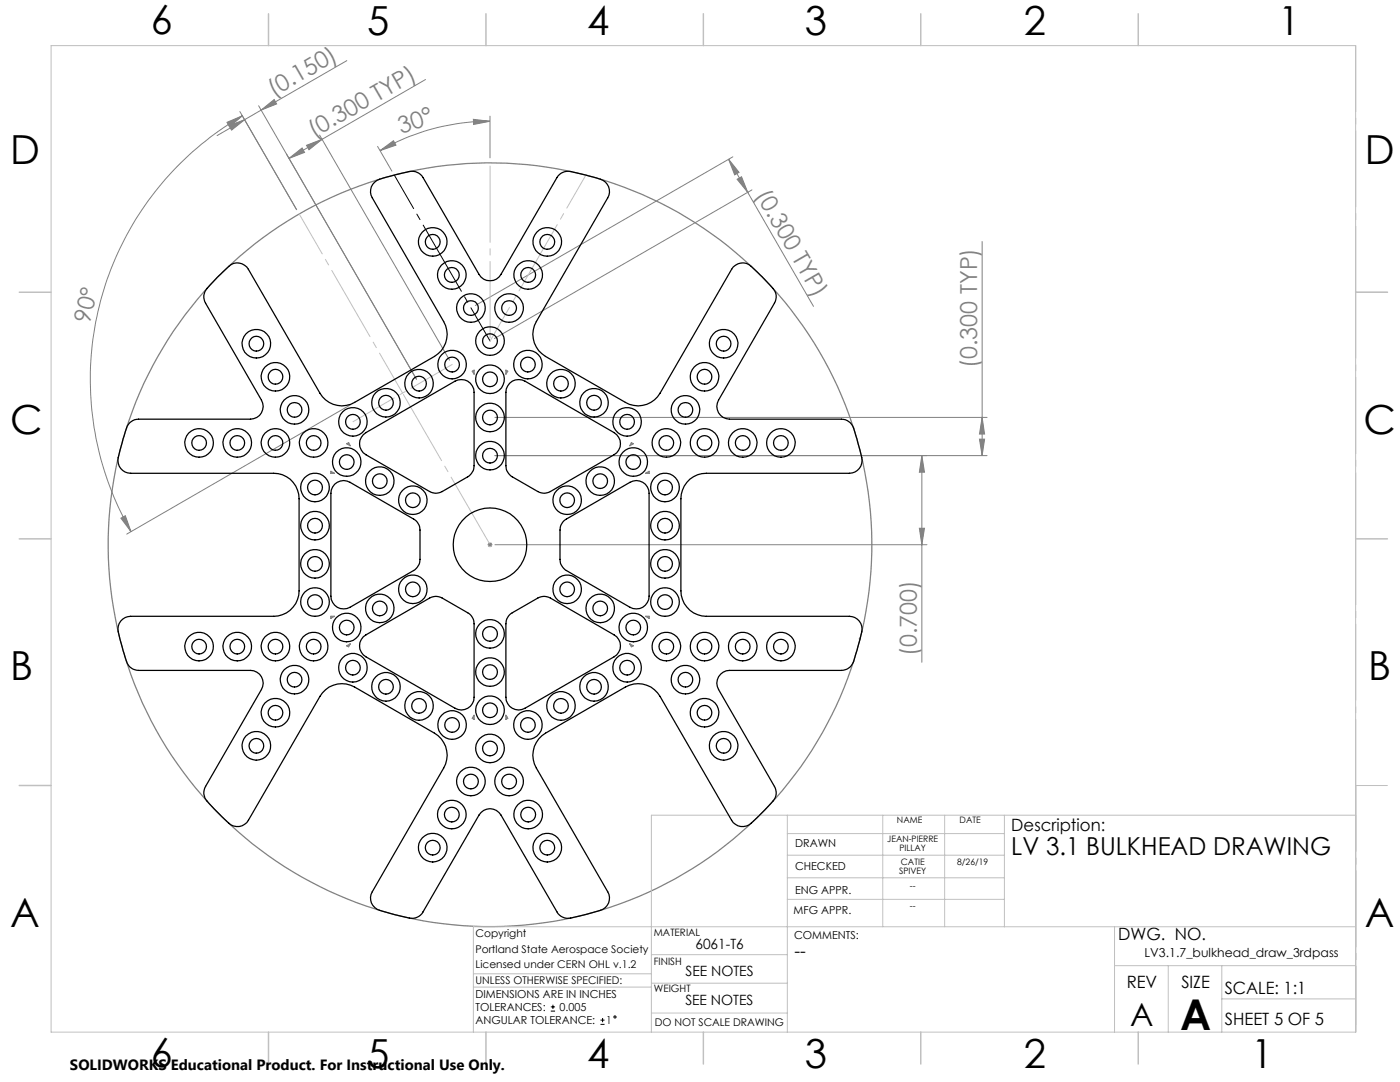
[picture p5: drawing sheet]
<svg xmlns="http://www.w3.org/2000/svg" width="279mm" height="216mm" viewBox="0 0 279 216" stroke-linecap="round" stroke-linejoin="round" font-family="sans-serif">
<g fill="none" stroke="#000" stroke-width=".2">
<path d="M109.9 201.8h.9M109.9 200.9h.9M110.3 200.5v.8M119.8 204.4h.9M119.8 203.6h.9M120.3 203.1v.9"/>
<circle cx="122.7" cy="202.9" r=".21"/>
</g>
<g fill="none" stroke="#808080" stroke-width=".2">
<path d="M69.2 12.1l-17.1 9.9M84.9 15.9l-20.6 11.9M45.3 24.4l3.1-1.3-2.6 2.2zM45.7 25.1l3.1-1.2-2.6 2.1zM47.9 22.3l11.3 19.5M48.4 23.1a60.8 60.8 0 0 0-22.3 83M48.8 23.9l-5.5 3.2M51.6 21.1l31.5 54.6M52.1 22l2.6-2.1 .5 .8zM52.1 22l-3.3 1.9M57.7 31.6l2.6-2.1 .5 .9zM61.2 29l3.1-1.2-2.6 2.1z"/>
<path d="M63.8 27l25.9 44.9M64.3 27.8l-6.6 3.8M75.4 29.2l2.8 4.9M75.8 30.1l2.7-2 .5 .9zM94.5 23.8l3.3 .4-3.3 .6zM97.8 24.2a43.8 43.8 0 0 0-22 5.9M97.8 23.2v8.3M145.4 31.8l2.1 2.6-.9 .5zM145.4 31.8l16.9 29.3M146.3 31.3l-51.4 29.7M147.1 35.8l.9-.5 1.2 3.1zM150.1 37.9l-51.4 29.7"/>
<path d="M196 48.2v42.7M69.9 80.8l-44.6 25.8M98.8 90.9h98.2M98.8 83.3h98.2M184 90.9l.5 3.3h-1zM184 90.9v41.3M195.5 87.6h1l-.5 3.3zM196 83.3l.5 3.3h-1zM24.1 103.4l.9-.5 1.1 3.2zM97.3 108.7h1M97.4 108.3l.7 .7M97.8 108.2v1"/>
<path d="M98.1 108.3l-.7 .7M98.8 108.7h86.2M183.5 105.4h1l-.5 3.3zM101 142.7l.3 .6"/>
</g>
<g fill="none" stroke="#808080" stroke-width=".25">
<path d="M94.3 74.1l.3-.2v.7zM101 73.9l.3 .2-.3 .5zM66 94.1l.7 .3h-.7zM69.2 88.5l.4-.2 .3 .6zM126 88.3l.4 .2-.7 .4zM128.9 94.4l.6-.3v.3zM66 123h.7l-.7 .4zM69.2 128.9l.7-.4-.3 .5zM125.7 128.5l.7 .4-.4 .1zM128.9 123h.6v.4zM94.6 142.7v.8l-.3-.2zM101 142.7l.3 .6-.3 .2z"/>
<circle cx="97.8" cy="108.7" r="76.2"/>
<circle cx="171.6" cy="127.4" r=".08"/>
</g>
<path d="M78.7 35l19.1 33" fill="none" stroke="#000" stroke-width=".2" stroke-dasharray="15.2 1.3 1.3 1.3" stroke-dashoffset="7.6"/>
<path d="M270.6 9.1v49.2M270.6 58.3v49.2M270.6 107.5v49.2M270.6 156.7v49.2" fill="none" stroke="#c0c0c0" stroke-width=".2" stroke-dasharray="15.2 1.3 1.3 1.3" stroke-dashoffset="2.1"/>
<path d="M90.2 72.7l-19.8 11.5" fill="none" stroke="#c0c0c0" stroke-width=".2" stroke-dasharray="15.2 1.3 1.3 1.3" stroke-dashoffset="5.7"/>
<path d="M97.8 108.7l-17.5-30.3" fill="none" stroke="#c0c0c0" stroke-width=".2" stroke-dasharray="15.2 1.3 1.3 1.3" stroke-dashoffset="-.3"/>
<path d="M97.8 68l19.2-33.2" fill="none" stroke="#c0c0c0" stroke-width=".2" stroke-dasharray="15.2 1.3 1.3 1.3" stroke-dashoffset="7.5"/>
<path d="M80.3 78.4l-20.6-35.7" fill="none" stroke="#c0c0c0" stroke-width=".2" stroke-dasharray="15.2 1.3 1.3 1.3" stroke-dashoffset="6"/>
<path d="M97.8 68v-35.5" fill="none" stroke="#c0c0c0" stroke-width=".2" stroke-dasharray="15.2 1.3 1.3 1.3" stroke-dashoffset="-.6"/>
<g fill="none" stroke="#c0c0c0" stroke-width=".2">
<path d="M10.2 9.1h260.3v196.9h-260.3zM270.5 58.3h6.4M270.5 156.7h6.4M157.1 162.7v43.3M157.1 175.2h43.3M157.1 170.6h43.3M157.1 166.3h43.3M157.1 179.5h43.3M176.2 162.7v22.2M188.5 162.7v22.2M200.4 162.7v22.2M270.6 162.7h-140.6v43.3"/>
<path d="M94.5 197h35.5M94.5 194.3h35.5M130 196.2h27.1M130 190.5h27.1M222.4 184.9v21.1M222.4 192.7h48.1M233.2 192.7v13.3M243.8 199.3h26.7M243.8 192.7v13.3M270.5 184.9h-176v21.1M130 202.1h27.1"/>
</g>
<g fill="none" stroke="#c0c0c0" stroke-width=".3">
<path d="M53.6 2.8v6.3M97 2.8v6.3M140.4 2.8v6.3M183.8 2.8v6.3M227.2 2.8v6.3M3.8 58.3h6.4M270.5 58.3h6.4M3.8 107.5h6.4M270.5 107.5h6.4M3.8 156.7h6.4M53.6 206v6.3M97 206v6.3"/>
<path d="M140.4 206v6.3M183.8 206v6.3M227.2 206v6.3"/>
</g>
<g fill="#808080">
<path d="M147.1 35.8l.9-.5 1.2 3.1zM145.4 31.8l2.1 2.6-.9 .5z"/>
<path d="M94.5 23.8l3.3 .4-3.3 .6zM75.8 30.1l2.7-2 .5 .9z"/>
<path d="M52.1 22l2.6-2.1 .5 .8zM45.7 25.1l3.1-1.2-2.6 2.1z"/>
<path d="M45.3 24.4l3.1-1.3-2.6 2.2zM24.1 103.4l.9-.5 1.1 3.2z"/>
<path d="M183.5 105.4h1l-.5 3.3zM184 90.9l.5 3.3h-1z"/>
<path d="M57.7 31.6l2.6-2.1 .5 .9zM61.2 29l3.1-1.2-2.6 2.1z"/>
<path d="M195.5 87.6h1l-.5 3.3zM196 83.3l.5 3.3h-1z"/>
</g>
<g fill="none" stroke="#000" stroke-width=".25">
<path d="M43.4 55.3l2.2-2.1a2.52 2.52 0 0 1 4 .5l14.7 25.5a5.1 5.1 0 0 0 6.5 1.1l15.9-9.2 .7-.5a5.1 5.1 0 0 0 1.1-6.4l-14.5-25.3a2.73 2.73 0 0 1 2.5-3.4l1.5-.4a14.9 14.9 0 0 1 4.9-.8l.7 .3 .8 .8 11.2 19.4a2.52 2.52 0 0 0 4.4 0l11.4-19.7a2.79 2.79 0 0 1 3.2-.7l4.5 1.1a2.69 2.69 0 0 1 2.2 4l-14.7 25.5a5.1 5.1 0 0 0 2.3 6.1l16.7 9.6a5.1 5.1 0 0 0 6.1-2.2l14.6-25.2a2.66 2.66 0 0 1 4.2 .4l1.1 1.1a15.1 15.1 0 0 1 3.2 3.8l.1 .8-.3 1.1-11.2 19.3a2.54 2.54 0 0 0 2.2 3.8l22.7 .1a2.74 2.74 0 0 1 2.3 2.4l1.2 4.5a2.66 2.66 0 0 1-2.3 3.8l-29.4 .1a5.1 5.1 0 0 0-4.2 5l.1 19.3a5.1 5.1 0 0 0 5 4.2h29.1a2.65 2.65 0 0 1 1.7 3.8l-.4 1.5a15.1 15.1 0 0 1-1.7 4.7l-.6 .5-1.2 .3h-22.3a2.54 2.54 0 0 0-2.2 3.8l11.3 19.7a2.71 2.71 0 0 1-1 3.1l-3.2 3.3a2.67 2.67 0 0 1-4.5 0l-14.8-25.4a5 5 0 0 0-6.4-1.2l-16.6 9.7a5.1 5.1 0 0 0-1.2 6.4l14.5 25.3a2.69 2.69 0 0 1-2.4 3.4l-1.5 .4a14.9 14.9 0 0 1-4.9 .9l-.7-.4-.6-.5-11.4-19.7a2.52 2.52 0 0 0-4.4 0l-11.4 19.7a2.75 2.75 0 0 1-3.2 .7l-4.5-1.1a2.65 2.65 0 0 1-2.2-4l14.6-25.5a5.1 5.1 0 0 0-2.2-6.1l-16.7-9.6a5.1 5.1 0 0 0-6.1 2.3l-14.7 25.1a2.72 2.72 0 0 1-4.1-.4l-3.3-3.3a2.79 2.79 0 0 1-.8-3.5l11.4-19.9a2.54 2.54 0 0 0-2.4-3.2l-22.7-.1a2.73 2.73 0 0 1-2.3-2.4l-1.2-4.5a2.65 2.65 0 0 1 2.3-3.8l29.4-.1a5.2 5.2 0 0 0 4.2-5l-.1-19.3a5 5 0 0 0-5-4.2h-29.1a2.67 2.67 0 0 1-1.7-3.8l1.2-4.5a2.73 2.73 0 0 1 2.7-2.5h22.3l.6-.1a2.51 2.51 0 0 0 1.6-3.7l-11.3-19.7a2.81 2.81 0 0 1 .9-3.1zM101.7 76.5a2.52 2.52 0 0 1 3.1-.4l17.8 10.2a2.55 2.55 0 0 1 0 4.4l-12.7 7.4a2.46 2.46 0 0 1-2.6 0l-5.1-3a2.69 2.69 0 0 1-1.2-2.2v-14.6v-.7zM66.8 96.6a2.59 2.59 0 0 1 3-.4l12.7 7.4a2.57 2.57 0 0 1 1.3 2.2v5.8a2.69 2.69 0 0 1-1.3 2.2l-12.7 7.4a2.54 2.54 0 0 1-3.8-2.2v-20.6l.1-.6zM72.5 86.7l18.3-10.6a2.54 2.54 0 0 1 3.8 2.2v14.6a2.69 2.69 0 0 1-1.3 2.2l-5 3a2.46 2.46 0 0 1-2.6 0l-12.7-7.4a2.51 2.51 0 0 1-.5-4zM112.5 104l13.2-7.8a2.54 2.54 0 0 1 3.8 2.2v20.6a2.54 2.54 0 0 1-3.8 2.2l-12.7-7.4a2.69 2.69 0 0 1-1.2-2.2v-5.8l.1-1zM72.5 127.1l13.2-7.8a2.46 2.46 0 0 1 2.6 0l5 3a2.57 2.57 0 0 1 1.3 2.2v14.6a2.54 2.54 0 0 1-3.8 2.2l-17.8-10.2a2.5 2.5 0 0 1-.5-4zM101.7 122.7l5.6-3.4a2.46 2.46 0 0 1 2.6 0l12.7 7.4a2.52 2.52 0 0 1 0 4.4l-17.8 10.2a2.54 2.54 0 0 1-3.8-2.2v-14.6l.1-1z"/>
<circle cx="86.4" cy="48.3" r="2.85"/>
<circle cx="86.4" cy="48.3" r="1.48"/>
<circle cx="90.2" cy="54.9" r="2.85"/>
<circle cx="90.2" cy="54.9" r="1.48"/>
<circle cx="105.4" cy="54.9" r="2.85"/>
<circle cx="105.4" cy="54.9" r="1.48"/>
<circle cx="109.2" cy="48.3" r="2.85"/>
<circle cx="109.2" cy="48.3" r="1.48"/>
<circle cx="51.2" cy="68.6" r="2.86"/>
<circle cx="51.2" cy="68.6" r="1.47"/>
<circle cx="55" cy="75.2" r="2.86"/>
<circle cx="55" cy="75.2" r="1.47"/>
<circle cx="83.6" cy="76.6" r="1.47"/>
<circle cx="83.6" cy="76.5" r="2.87"/>
<circle cx="90.2" cy="72.8" r="1.47"/>
<circle cx="90.2" cy="72.7" r="2.87"/>
<circle cx="94" cy="61.5" r="2.85"/>
<circle cx="94" cy="61.5" r="1.48"/>
<circle cx="97.8" cy="75.7" r="2.85"/>
<circle cx="97.8" cy="68.1" r="2.85"/>
<circle cx="97.8" cy="68.1" r="1.48"/>
<circle cx="97.8" cy="75.7" r="1.48"/>
<circle cx="101.6" cy="61.5" r="2.85"/>
<circle cx="101.6" cy="61.5" r="1.48"/>
<circle cx="105.4" cy="72.7" r="1.47"/>
<circle cx="105.4" cy="72.7" r="2.87"/>
<circle cx="111.9" cy="76.6" r="1.47"/>
<circle cx="112" cy="76.5" r="2.87"/>
<circle cx="140.6" cy="75.2" r="1.47"/>
<circle cx="140.6" cy="75.2" r="2.85"/>
<circle cx="144.4" cy="68.6" r="1.47"/>
<circle cx="144.4" cy="68.6" r="2.85"/>
<circle cx="39.7" cy="88.4" r="2.86"/>
<circle cx="39.7" cy="88.4" r="1.47"/>
<circle cx="47.4" cy="88.4" r="2.86"/>
<circle cx="47.4" cy="88.4" r="1.47"/>
<circle cx="55" cy="88.4" r="2.86"/>
<circle cx="55" cy="88.4" r="1.47"/>
<circle cx="58.8" cy="81.8" r="2.86"/>
<circle cx="58.8" cy="81.8" r="1.47"/>
<circle cx="62.6" cy="88.4" r="2.86"/>
<circle cx="62.6" cy="88.4" r="1.47"/>
<circle cx="62.9" cy="97.3" r="2.85"/>
<circle cx="62.9" cy="97.3" r="1.48"/>
<circle cx="69.2" cy="92.2" r="2.86"/>
<circle cx="69.2" cy="92.2" r="1.47"/>
<circle cx="70.4" cy="84.2" r="1.47"/>
<circle cx="70.4" cy="84.2" r="2.87"/>
<circle cx="75.8" cy="96" r="2.86"/>
<circle cx="75.8" cy="96" r="1.47"/>
<circle cx="77" cy="80.4" r="1.47"/>
<circle cx="77" cy="80.3" r="2.87"/>
<circle cx="82.4" cy="99.8" r="2.86"/>
<circle cx="82.4" cy="99.8" r="1.47"/>
<circle cx="97.8" cy="83.3" r="2.85"/>
<circle cx="97.8" cy="90.9" r="2.85"/>
<circle cx="97.8" cy="90.9" r="1.48"/>
<circle cx="97.8" cy="83.3" r="1.48"/>
<circle cx="113.2" cy="99.8" r="2.86"/>
<circle cx="113.2" cy="99.8" r="1.47"/>
<circle cx="118.5" cy="80.4" r="1.47"/>
<circle cx="118.6" cy="80.3" r="2.87"/>
<circle cx="119.8" cy="96" r="2.86"/>
<circle cx="119.8" cy="96" r="1.47"/>
<circle cx="125.1" cy="84.2" r="1.47"/>
<circle cx="125.1" cy="84.2" r="2.87"/>
<circle cx="126.4" cy="92.2" r="2.86"/>
<circle cx="126.4" cy="92.2" r="1.47"/>
<circle cx="132.7" cy="97.3" r="2.85"/>
<circle cx="132.7" cy="97.3" r="1.48"/>
<circle cx="133" cy="88.4" r="1.47"/>
<circle cx="133" cy="88.4" r="2.85"/>
<circle cx="136.8" cy="81.8" r="1.47"/>
<circle cx="136.8" cy="81.8" r="2.85"/>
<circle cx="140.6" cy="88.4" r="1.47"/>
<circle cx="140.6" cy="88.4" r="2.85"/>
<circle cx="148.2" cy="88.4" r="1.47"/>
<circle cx="148.2" cy="88.4" r="2.85"/>
<circle cx="155.8" cy="88.4" r="1.47"/>
<circle cx="155.9" cy="88.4" r="2.85"/>
<circle cx="62.9" cy="104.9" r="2.85"/>
<circle cx="62.9" cy="112.5" r="2.85"/>
<circle cx="62.9" cy="104.9" r="1.48"/>
<circle cx="62.9" cy="112.5" r="1.48"/>
<circle cx="82.4" cy="117.6" r="2.86"/>
<circle cx="82.4" cy="117.6" r="1.47"/>
<circle cx="97.8" cy="108.7" r="7.3"/>
<circle cx="113.2" cy="117.6" r="2.86"/>
<circle cx="113.2" cy="117.6" r="1.47"/>
<circle cx="132.7" cy="112.5" r="2.85"/>
<circle cx="132.7" cy="104.9" r="2.85"/>
<circle cx="132.7" cy="104.9" r="1.48"/>
<circle cx="132.7" cy="112.5" r="1.48"/>
<circle cx="39.7" cy="129" r="2.86"/>
<circle cx="39.7" cy="129" r="1.47"/>
<circle cx="47.4" cy="129" r="2.86"/>
<circle cx="47.4" cy="129" r="1.47"/>
<circle cx="55" cy="129" r="2.86"/>
<circle cx="55" cy="129" r="1.47"/>
<circle cx="58.8" cy="135.6" r="2.86"/>
<circle cx="58.8" cy="135.6" r="1.47"/>
<circle cx="62.6" cy="129" r="2.86"/>
<circle cx="62.6" cy="129" r="1.47"/>
<circle cx="62.9" cy="120.1" r="2.85"/>
<circle cx="62.9" cy="120.1" r="1.48"/>
<circle cx="69.2" cy="125.2" r="2.86"/>
<circle cx="69.2" cy="125.2" r="1.47"/>
<circle cx="70.4" cy="133.2" r="1.46"/>
<circle cx="70.4" cy="133.2" r="2.87"/>
<circle cx="75.8" cy="121.4" r="2.86"/>
<circle cx="75.8" cy="121.4" r="1.47"/>
<circle cx="77" cy="137" r="1.46"/>
<circle cx="77" cy="137" r="2.87"/>
<circle cx="97.8" cy="126.5" r="2.85"/>
<circle cx="97.8" cy="134.1" r="2.85"/>
<circle cx="97.8" cy="126.5" r="1.48"/>
<circle cx="97.8" cy="134.1" r="1.48"/>
<circle cx="118.5" cy="137" r="1.46"/>
<circle cx="118.6" cy="137" r="2.87"/>
<circle cx="119.8" cy="121.4" r="2.86"/>
<circle cx="119.8" cy="121.4" r="1.47"/>
<circle cx="125.1" cy="133.2" r="1.46"/>
<circle cx="125.1" cy="133.2" r="2.87"/>
<circle cx="126.4" cy="125.2" r="2.86"/>
<circle cx="126.4" cy="125.2" r="1.47"/>
<circle cx="132.7" cy="120.1" r="2.85"/>
<circle cx="132.7" cy="120.1" r="1.48"/>
<circle cx="133" cy="129" r="1.47"/>
<circle cx="133" cy="129" r="2.85"/>
<circle cx="136.8" cy="135.6" r="1.47"/>
<circle cx="136.8" cy="135.6" r="2.85"/>
<circle cx="140.6" cy="129" r="1.47"/>
<circle cx="140.6" cy="129" r="2.85"/>
<circle cx="148.2" cy="129" r="1.47"/>
<circle cx="148.2" cy="129" r="2.85"/>
<circle cx="155.8" cy="129" r="1.47"/>
<circle cx="155.9" cy="129" r="2.85"/>
<circle cx="51.2" cy="148.8" r="1.46"/>
<circle cx="51.2" cy="148.8" r="2.87"/>
<circle cx="55" cy="142.2" r="1.46"/>
<circle cx="55" cy="142.2" r="2.86"/>
<circle cx="83.6" cy="140.8" r="1.46"/>
<circle cx="83.6" cy="140.9" r="2.87"/>
<circle cx="90.2" cy="144.7" r="1.46"/>
<circle cx="90.2" cy="144.7" r="2.87"/>
<circle cx="94" cy="155.9" r="2.85"/>
<circle cx="94" cy="155.9" r="1.48"/>
<circle cx="97.8" cy="141.7" r="2.85"/>
<circle cx="97.8" cy="149.3" r="2.85"/>
<circle cx="97.8" cy="141.7" r="1.48"/>
<circle cx="97.8" cy="149.3" r="1.48"/>
<circle cx="101.6" cy="155.9" r="2.85"/>
<circle cx="101.6" cy="155.9" r="1.48"/>
<circle cx="105.4" cy="144.7" r="1.46"/>
<circle cx="105.4" cy="144.7" r="2.87"/>
<circle cx="112" cy="140.8" r="1.46"/>
<circle cx="112" cy="140.9" r="2.87"/>
<circle cx="140.6" cy="142.2" r="1.46"/>
<circle cx="140.6" cy="142.2" r="2.85"/>
<circle cx="144.4" cy="148.8" r="1.46"/>
<circle cx="144.4" cy="148.8" r="2.86"/>
<circle cx="86.4" cy="169.2" r="2.86"/>
<circle cx="86.4" cy="169.1" r="1.47"/>
<circle cx="90.2" cy="162.5" r="2.85"/>
<circle cx="90.2" cy="162.5" r="1.47"/>
<circle cx="105.4" cy="162.5" r="2.85"/>
<circle cx="105.4" cy="162.5" r="1.47"/>
<circle cx="109.2" cy="169.2" r="2.86"/>
<circle cx="109.2" cy="169.1" r="1.47"/>
</g>
<text font-size="8.5" x="235.5" y="205.4">A</text>
<g font-size="8">
<text x="30.1" y="6.8">6</text>
<text x="73.3" y="6.9">5</text>
<text x="117.2" y="6.9">4</text>
<text x="160.6" y="6.9">3</text>
<text x="204.3" y="6.9">2</text>
<text x="255.1" y="6.9">1</text>
<text x="2.1" y="32.7">D</text>
<text x="272.4" y="32.7">D</text>
<text x="2.1" y="86.5">C</text>
<text x="272.1" y="86.5">C</text>
<text x="2.1" y="135.6">B</text>
<text x="273.1" y="135.6">B</text>
<text x="2.1" y="185.1">A</text>
<text x="272.4" y="185.1">A</text>
<text x="30.1" y="213">6</text>
<text x="73.3" y="213.1">5</text>
<text x="117.2" y="213.1">4</text>
<text x="160.6" y="213.1">3</text>
<text x="204.3" y="213.1">2</text>
<text x="249.7" y="213.1">1</text>
</g>
<text font-size="6.3" x="225.6" y="204.6">A</text>
<text font-size="4.9" x="201.8" y="170.7">LV 3.1 BULKHEAD DRAWING</text>
<g font-size="4.7" fill="#808080">
<text x="54.6" y="19.4" transform="rotate(-30 54.6 19.4)">(0.150)</text>
<text x="62.6" y="27.6" transform="rotate(-30 62.6 27.6)">(0.300 TYP)</text>
<text x="80" y="26.7" transform="rotate(-19 80 26.7)">30°</text>
<text x="150.7" y="38.8" transform="rotate(60 150.7 38.8)">(0.300 TYP)</text>
<text x="17.9" y="64.6" transform="rotate(-76 17.9 64.6)">90°</text>
<text x="195" y="73.4" transform="rotate(-90 195 73.4)">(0.300 TYP)</text>
<text x="183" y="130.8" transform="rotate(-90 183 130.8)">(0.700)</text>
</g>
<text font-size="3.5" x="158.6" y="190.9">--</text>
<g font-size="3.4">
<text x="201.8" y="165.9">Description:</text>
<text x="223.2" y="187.6">DWG. NO.</text>
<text x="224.9" y="197.2">REV</text>
<text x="235.8" y="197.2">SIZE</text>
<text x="244.4" y="198.4">SCALE: 1:1</text>
<text x="244.4" y="204.6">SHEET 5 OF 5</text>
</g>
<text font-size="3" x="14" y="213.5">SOLIDWORKS Educational Product. For Instructional Use Only.</text>
<g font-size="2.8">
<text x="138.8" y="189.3">6061-T6</text>
<text x="136.8" y="194.8">SEE NOTES</text>
<text x="136.8" y="200.6">SEE NOTES</text>
</g>
<text font-size="2.5" x="228.4" y="190.9">LV3.1.7_bulkhead_draw_3rdpass</text>
<g font-size="2.2">
<text x="158.7" y="169">DRAWN</text>
<text x="158.7" y="173.5">CHECKED</text>
<text x="158.7" y="178.3">ENG APPR.</text>
<text x="158.4" y="182.4">MFG APPR.</text>
<text x="158.5" y="187.4">COMMENTS:</text>
<text x="94.9" y="199.1">DIMENSIONS ARE IN INCHES</text>
<text x="94.9" y="201.7">TOLERANCES:</text>
<text x="111.7" y="201.7">0.005</text>
<text x="94.9" y="204.4">ANGULAR TOLERANCE:</text>
<text x="121" y="204.4">1</text>
</g>
<g font-size="2.1">
<text x="94.9" y="187">Copyright</text>
<text x="94.9" y="190.1">Portland State Aerospace Society</text>
<text x="94.9" y="196.4">UNLESS OTHERWISE SPECIFIED:</text>
<text x="94.9" y="193.2">Licensed under CERN OHL v.1.2</text>
<text x="130.7" y="204.6">DO NOT SCALE DRAWING</text>
</g>
<g font-size="2">
<text x="130.5" y="186.8">MATERIAL</text>
<text x="130.5" y="192.5">FINISH</text>
<text x="130.5" y="198">WEIGHT</text>
</g>
<g font-size="1.8">
<text x="177.1" y="168">JEAN-PIERRE</text>
<text x="179" y="164.3">NAME</text>
<text x="191.5" y="164.3">DATE</text>
<text x="179.5" y="169.7">PILLAY</text>
<text x="179.8" y="172.6">CATIE</text>
<text x="191" y="172.6">8/26/19</text>
<text x="179.5" y="174.3">SPIVEY</text>
<text x="181.6" y="177.4">--</text>
<text x="181.6" y="181.4">--</text>
</g>
</svg>
